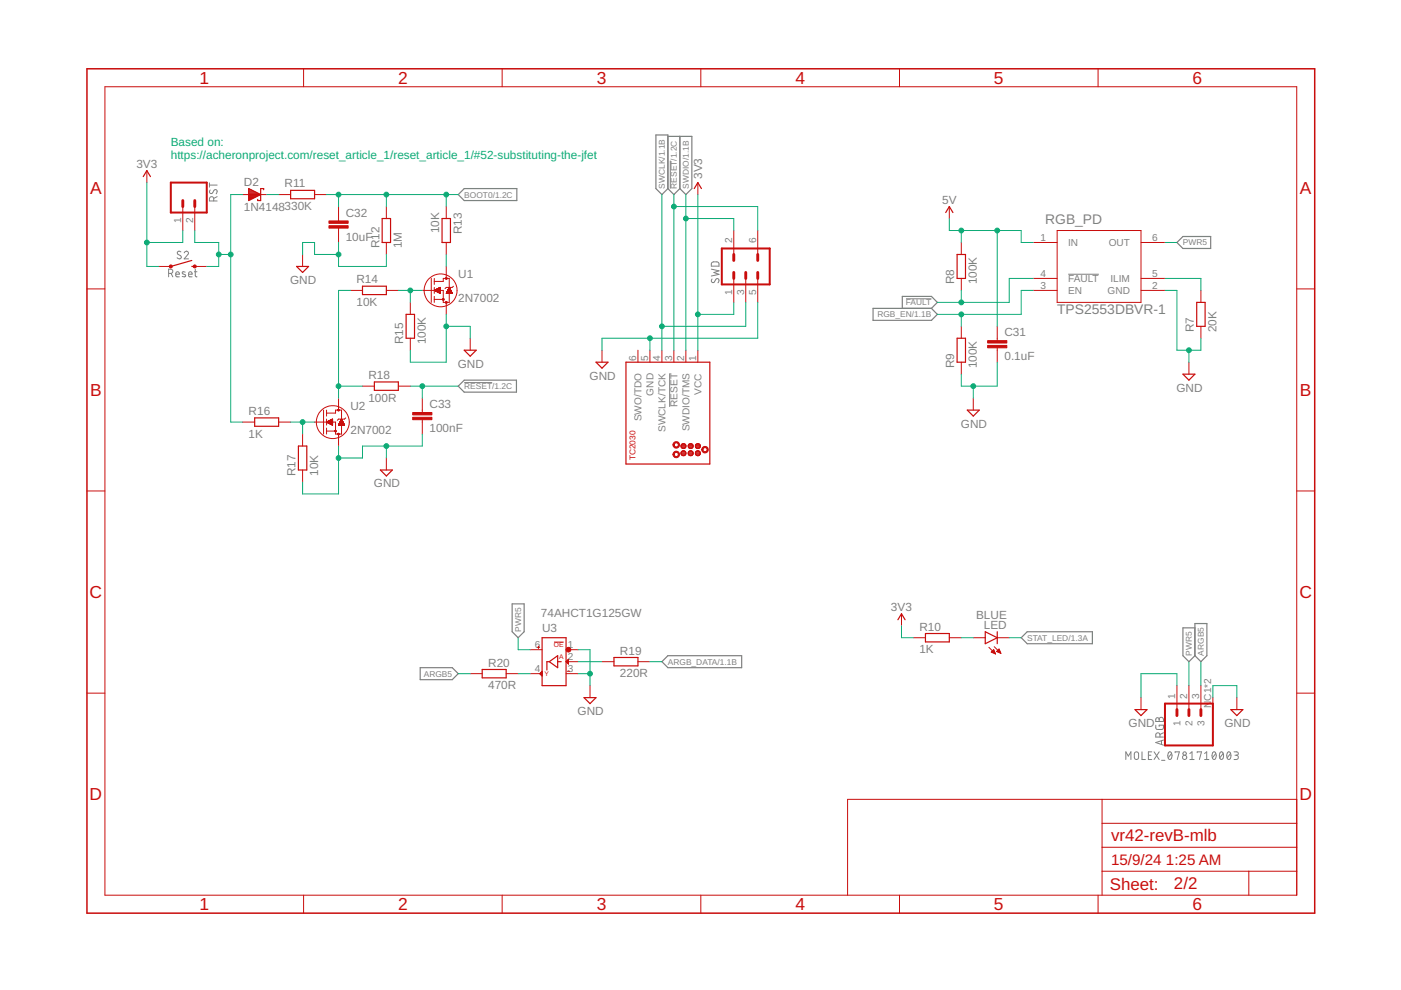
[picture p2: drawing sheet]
<svg xmlns="http://www.w3.org/2000/svg" width="297mm" height="210mm" viewBox="0 0 297 210" stroke-linecap="round" stroke-linejoin="round" font-family="sans-serif">
<g fill="none" stroke="#808080" stroke-width=".21">
<path d="M44.4 38.8v.9M44.4 39.2h1.6M142.1 34.1v5.9M35.8 58h.4a.46 .46 0 0 0 .4-.5 .46 .46 0 0 0-.4-.4h-.4v1.6M36.3 58l.3 .7M37.3 58.1h.7a.38 .38 0 0 0-.3-.5 .38 .38 0 0 0-.4 .4l.1 .6 .6 .1M38.4 53.4l-.2-.1a.38 .38 0 0 0-.6 .1 .38 .38 0 0 0 .2 .5l.5 .3a.44 .44 0 0 1-.1 .7 .44 .44 0 0 1-.7-.2M39.1 53.6a.44 .44 0 0 1 .6-.3 .44 .44 0 0 1 .1 .7l-.7 .9h.9M39.3 57.7l-.6-.1-.1 .3 .7 .4v.3l-.2 .1-.5-.1M40 58.1h.7a.38 .38 0 0 0-.2-.5 .38 .38 0 0 0-.5 .4l.1 .6 .6 .1M41.2 57.6h.6M41.4 57.1v1.4l.4 .2"/>
<path d="M44.6 40.3a.41 .41 0 0 0-.2 .6 .41 .41 0 0 0 .6 .1l.4-.6a.41 .41 0 0 1 .6-.1 .41 .41 0 0 1-.1 .6l-.1 .2M45.3 42.6v-.5a.46 .46 0 0 0-.4-.4 .46 .46 0 0 0-.5 .4v.5h1.6M46 41.7l-.7 .4M150.8 57.1l1.6 .3-1 .4 1 .4-1.6 .3M151 59.2a.41 .41 0 0 0-.2 .5 .41 .41 0 0 0 .6 .1l.4-.6a.38 .38 0 0 1 .5-.1 .38 .38 0 0 1 .1 .5l-.2 .4M151 55.6h1.2l.2 .2v.6h-1.6zM226.5 58.1h6.5M142 79.1v7.2M192.1 63.4h5.4M98.4 81.1h6M240.6 159.5l.4-.1 .3 .1 .1 1.1a.46 .46 0 0 1-.4 .4 .46 .46 0 0 1-.5-.4zM242.1 159.4v1.6h.7"/>
<path d="M244.2 159.4h-.7v1.6h.7M244.7 159.4l1.1 1.6M245 153.8l.1 .6 .2 .2h1.3l.1-.8h-.9v.2M245.2 152.3l.3-.1 .3 .3a.46 .46 0 0 1 .4-.4 .46 .46 0 0 1 .5 .4v.5h-1.7zM245.8 159.4l-1.1 1.6M245.8 152.5v.5M245.9 156.3v-.5a.44 .44 0 0 0-.4-.4 .44 .44 0 0 0-.5 .4v.5h1.7M246.3 157v.8M246.7 156.9l-1.7 .5 1.7 .6M246.7 155.4l-.8 .3M247.8 159.5l.1-.1a.8 .8 0 0 1 .7 .6 .8 .8 0 0 1-.3 .8l-.3 .2a1.04 1.04 0 0 1-.2-1.5zM248.4 159.8l-.7 .9"/>
<path d="M249.2 159.6v-.2h.8l-.4 1.6M252.3 159.8l.4-.4v1.6M253.8 159.6v-.2h.9l-.4 1.6M255.4 159.8l.4-.4v1.6M257.2 159.5l.1-.1a.8 .8 0 0 1 .6 .6 .8 .8 0 0 1-.2 .8l-.3 .2a1.04 1.04 0 0 1-.2-1.5zM257.8 159.8l-.8 .9M258.7 159.5l.3-.1a.97 .97 0 0 1 0 1.6 1 1 0 0 1-.3-1.5zM259.3 159.8l-.7 .9M260.3 159.5l.2-.1a.97 .97 0 0 1 0 1.6 1.02 1.02 0 0 1-.2-1.5zM260.9 159.8l-.7 .9M261.6 159.4h.6a.36 .36 0 0 1 .4 .4 .36 .36 0 0 1-.4 .3h-.4M238.7 161v-1.6l.5 .9 .6-.9v1.6"/>
<path d="M243.5 160.1h.5M246.3 161.2h.7M252.3 161h.9M255.4 161h.9M262.1 160.1a.46 .46 0 0 1 .5 .5 .46 .46 0 0 1-.5 .4h-.5"/>
<circle cx="251.2" cy="159.8" r=".36"/>
<circle cx="251.2" cy="160.6" r=".45"/>
</g>
<g fill="none" stroke="#808080" stroke-width=".25">
<path d="M139.1 28.6h2.5v11.4l-1.3 1.3-1.2-1.3zM141.6 40l1.3 1.3 1.2-1.3M141.6 28.9h5.1v11.1l-1.3 1.3-1.3-1.3M144.1 28.9v11.1M97.2 41.3l1.2-1.3h11.2v2.5h-11.2zM249.5 51.4l1.3-1.3h5.9v2.6h-5.9zM185.1 65.4h12.4l1.2 1.3-1.2 1.2h-12.4zM191.3 65.4v-2.6h6.2l1.2 1.3-1.2 1.3M97.2 81.9l1.2-1.3h11.1v2.5h-11.1zM108.6 128h2.5v5.9l-1.2 1.3-1.3-1.3zM216.5 135.2l1.3-1.3h13.8v2.6h-13.8zM253.3 133.1h-2.5v5.9l1.3 1.3 1.2-1.3"/>
<path d="M253.3 132.2h2.6v6.8l-1.3 1.3-1.3-1.3zM89.1 141.6h6.8l1.3 1.2-1.3 1.3h-6.8zM140.3 140.3l1.3-1.3h15.6v2.6h-15.6z"/>
</g>
<g fill="none" stroke="#c90d0c" stroke-width=".21">
<path d="M22.2 18.4h252.7v171.4h-252.7zM64.4 14.6v3.8M106.5 14.6v3.8M148.6 14.6v3.8M190.7 14.6v3.8M232.8 14.6v3.8M31.1 36.2v2.5M148 38.7v2.6M33.7 56.5h2.5M38.8 43.8v5.1M41.3 56.5h2.5M41.3 43.8v5.1"/>
<path d="M51.5 41.3h5M59.1 41.3h2.5M64.2 54v2.5M66.7 41.3h2.5M71.8 43.8v3M71.8 48.4v3M81.9 43.8v2.5M81.9 51.4v2.6M91.4 59v5.1M92.1 59.7h1.9v-.7h1.2v1.9M92.1 59v1.3M94.6 43.8v2.5"/>
<path d="M94.6 51.4v2.6M94.6 56.5v2.5M155.6 48.9v5.1M155.6 59v5.1M158.1 59v5.1M160.7 48.9v5.1M160.7 59v5.1M201.3 43.8v2.5M203.8 51.4v2.6M203.8 59v2.6M219.1 51.4h5M219.1 59h5"/>
<path d="M224.1 48.9h17.8v15.2h-17.8zM241.9 51.4h5.1M241.9 59h5.1M18.4 61.3h3.8M74.3 61.6h2.6M81.9 61.6h2.6M87 64.1v2.6M87 71.7v2.6M89.5 61.6h4.5v2.5h1.2v-1.9M92.1 60.9v1.3M92.1 62.8v1.3M92.1 63.5h1.9"/>
<path d="M92.1 61.6h1.2M92.2 61.5h1.1M92.2 61.6h1.1M92.3 61.7h1M92.3 61.4h1M92.4 61.4h.9M92.4 61.7h.9M92.5 61.8h.8M92.5 61.3h.8M92.6 61.3h.7M92.6 61.8h.7M92.7 61.9h.6"/>
<path d="M92.7 61.2h.6M92.8 61.2h.5M92.9 62h.4M92.9 61.1h.4M93 61.1h.3M93.1 62.1h.2M93.2 62.1h.1M93.2 61h.1M93.3 62.2h.1M93.3 60.9l-1.2 .7 1.2 .6M93.3 60.9v1.3M93.3 60.9l.1 .1"/>
<path d="M94.6 64.1v2.6M94.6 62.2h1.3M94.6 62.1h1.3M94.7 62.1h1.1M94.7 62h1.1M94.8 61.9h1M94.8 61.9h.9M94.8 61.8h.9M94.9 61.7h.8M94.9 61.6l.7 .1M94.9 61.6h.7M95 61.5h.6"/>
<path d="M95 61.5h.5M95 61.4h.5M95.1 61.3h.4M95.1 61.3h.3M95.1 61.2h.3M95.1 61.1h.3M95.2 61.1h.1M95.2 61h.1M95.2 60.9l.7 1.3h-1.3zM95.2 60.9l.1 .1M96.1 60.7l-.2 .2h-1.3l-.2 .3M99.7 71.7v2.6"/>
<path d="M127.6 74.3v2.5M135.3 74.3v2.5M137.8 74.3v2.5M140.3 74.3v2.5M142.9 74.3v2.5M145.4 74.3v2.5M148 74.3v2.5M203.8 69.2v2.5M203.8 76.8v2.5M211.4 69.2v3M211.4 73.7v3.1M219.1 61.6h5"/>
<path d="M241.9 61.6h5.1M252.1 76.8v2.5M254.6 61.6v2.5M254.6 69.2v2.5M274.9 61.3h3.8M51.5 89.5h2.5M59.1 89.5h2.5M64.2 92v2.6M64.2 99.7v2.5M66.7 89.5h4.4v2.5h1.3v-1.9M68.6 87v5M69.2 87v1.2"/>
<path d="M69.2 88.9v1.2M69.2 90.8v1.2M69.2 91.4h1.9M69.2 87.6h1.9v-.6h1.3v1.9M69.2 89.5l1.3-.6v1.2zM69.3 89.5h1.2M69.3 89.6h1.2M69.4 89.4h1.1M69.4 89.6h1.1M69.6 89.7h.9M69.6 89.3h.9M69.7 89.3h.8"/>
<path d="M69.7 89.7h.8M69.8 89.8h.7M69.8 89.2h.7M69.9 89.2h.6M69.9 89.8h.6M70 89.9h.5M70 89.1h.5M70.1 89.1h.4M70.1 89.9h.4M70.2 90h.3M70.2 89h.3M70.3 89h.2"/>
<path d="M70.3 90h.2M70.4 90.1h.1M70.4 88.9h.1M70.5 90.1h.1M71.8 84.4v2.6M71.8 92v2.6M71.8 90.1h1.2M71.8 90h1.2M71.9 89.9h1M71.9 89.8h1M72 89.7h.9M72 89.7h.8"/>
<path d="M72 89.6h.8M72.1 89.5h.6M72.1 89.4h.6M72.2 89.3h.4M72.2 89.2h.4M72.3 89.1h.2M72.3 89h.2M72.3 88.9h.2M72.4 88.9h.1M72.4 88.9l.6 1.2h-1.2zM73.3 88.6l-.3 .3h-1.2l-.3 .2M76.9 81.9h2.5"/>
<path d="M81.9 97.1v2.6M84.5 81.9h2.5M89.5 84.4v3.1M89.5 89v3M206.4 84.4v2.6M18.4 104.1h3.8M274.9 104.1h3.8M112.4 137.8h2.5M113.9 137.2h.5M114.2 137v.5M117.5 136.1h2M120 137.8h2.6"/>
<path d="M120.3 140h.2M120.4 139.9h.1M120.5 139.8h.1M191.1 130.1v2.6M193.7 135.2h2.5M201.3 135.2h2.5M206.4 135.2h2.5M209.7 137.2l1.4 1.4M210.2 138.3l.9 .3M210.2 138.3h.7M210.3 138.1h.5M210.4 138h.4"/>
<path d="M210.4 138.4h.5M210.5 137.9h.2M210.7 137.8h.1M210.7 137.8l-.5 .5M210.7 137.8l.4 .8M210.7 138.5h.3M210.8 137.1l1.4 1.4M211 138.6h.1M211.3 138.1l.9 .4M211.3 138.1l.5-.5 .4 .9M211.3 138.1h.7M211.4 135.2h2.6"/>
<path d="M211.4 138h.6M211.6 137.9h.3M211.6 138.3h.5M211.7 137.8h.2M211.8 137.6h.1M211.9 138.4h.3M212.2 138.5h.1M18.4 147h3.8M99.7 142.8h2.5M107.3 142.8h2.6M112.4 142.8h2.5M114.5 142.8h.4"/>
<path d="M114.6 143h.3M114.6 142.7h.3M114.7 143h.2M114.7 142.6h.2M114.7 143.2h.2M114.8 142.5h.1M114.9 143.2h.1M114.9 142.4h.1M114.9 142.3v1l-.5-.5zM120 140.3h2.6M120 142.8h2.6M120 140.3l.5-.5v1"/>
<path d="M120 140.3l.5 .5M120.1 140.2h.4M120.1 140.4h.4M120.2 140.5h.3M120.2 140.1h.3M120.3 142.3h.5M120.3 140.6h.2M120.4 140.7h.1M120.5 140.8h.1M125.1 145.4v2.5M127.6 140.3h2.6M135.3 140.3h2.5"/>
<path d="M241.9 147.9v2.6M249.5 145.4v5.1M252.1 145.4v5.1M254.6 145.4v5.1M257.2 147.9v2.6M262.2 147.9v2.6M274.9 147h3.8M233.7 169.5v20.3M233.7 179.6h41.2M233.7 174.6h41.2M274.9 169.5h-95.2v20.3M64.4 189.8v3.8"/>
<path d="M106.5 189.8v3.8M148.6 189.8v3.8M190.7 189.8v3.8M232.8 189.8v3.8M233.7 184.7h41.2M264.8 184.7v5.1"/>
<circle cx="93.4" cy="61.6" r="3.5"/>
<circle cx="70.6" cy="89.5" r="3.5"/>
</g>
<path d="M18.4 14.6h260.3v179h-260.3z" fill="none" stroke="#c90d0c" stroke-width=".32"/>
<path d="M36.2 38.7h7.6v6.4h-7.6zM153 52.7h10.2v7.6h-10.2zM247 149.2h10.2v8.9h-10.2z" fill="none" stroke="#c90d0c" stroke-width=".42"/>
<path d="M38.8 42.5v1.3M41.3 42.5v1.3M155.6 54v1.2M155.6 57.8v1.2M158.1 57.8v1.2M160.7 54v1.2M160.7 57.8v1.2M249.5 150.5v1.2M252.1 150.5v1.2M254.6 150.5v1.2" fill="none" stroke="#c90d0c" stroke-width=".61"/>
<g fill="none" stroke="#c90d0c" stroke-width=".25">
<path d="M30.4 37.4l.7-1.2 .8 1.2M52.7 40l2.6 1.3-2.6 1.2zM147.2 40l.8-1.3 .7 1.3M40.7 56.5h.6M40.7 55.2l-4.5 1.3M52.7 42.3h.4M52.7 42.1h.9M52.7 41.9h1.3M52.7 41.6h1.8M52.7 41.4h2.2M52.7 41.2h2.4M52.7 41h2"/>
<path d="M52.7 40.7h1.6M52.7 40.5h1.1M52.7 40.3h.7M52.7 40.1h.2M55.9 40.2v-.2h-.6v2.5h-.7v-.2M61.6 40.4h5.1v1.7h-5.1zM62.9 56.5h2.5l-1.2 1.3zM81 46.3h1.8v5.1h-1.8zM93.7 46.3h1.8v5.1h-1.8zM200.5 45.1l.8-1.3 .7 1.3M202.9 54h1.8v5h-1.8zM76.9 60.7h5v1.8h-5z"/>
<path d="M86.1 66.7h1.8v5h-1.8zM98.4 74.3h2.6l-1.3 1.2zM126.4 76.8h2.5l-1.3 1.3zM132.7 76.8h17.8v21.6h-17.8zM202.9 71.7h1.8v5.1h-1.8zM250.8 79.3h2.5l-1.2 1.3zM253.7 64.1h1.8v5.1h-1.8zM54 88.6h5.1v1.8h-5.1zM63.3 94.6h1.7v5.1h-1.7zM79.4 81h5.1v1.8h-5.1zM80.6 99.7h2.6l-1.3 1.2zM144.4 96.1h1"/>
<path d="M144.4 94.5h1M144.4 96.1a.51 .51 0 0 1 .5-.5 .51 .51 0 0 1 .5 .5M144.4 96.1v.2M144.4 94.7a.5 .5 0 0 0 .5 .4 .5 .5 0 0 0 .5-.4M144.4 94.7h1M144.4 96.3h1M144.4 96.3l.2 .2M144.5 95.8h.9M144.5 94.3h.8M144.6 95h.6M144.6 96.5h.6M144.7 95.6h.4"/>
<path d="M144.9 94.1h.1M144.9 94.1l.4 .2 .1 .4M144.9 94.1l-.4 .2-.1 .4M145.4 96.3l-.4 .3-.4-.1M145.4 96.1v.2M145.9 96.1h1M145.9 96.1a.51 .51 0 0 1 .5-.5 .51 .51 0 0 1 .5 .5M145.9 94.5h1M145.9 96.1l.1 .2M145.9 94.7a.5 .5 0 0 0 .5 .4 .5 .5 0 0 0 .5-.4M145.9 94.7h1M146 96.3h.9"/>
<path d="M146 96.3l.1 .2M146 95.8h.9M146 94.3h.9M146.1 95h.7M146.1 96.5h.6M146.3 95.6h.3M146.4 94.1h.1M146.4 94.1l.4 .2 .1 .4M146.4 94.1l-.4 .2-.1 .4M146.9 96.3l-.4 .3-.4-.1M146.9 96.1v.2M147.4 96.1a.51 .51 0 0 1 .6-.5 .51 .51 0 0 1 .5 .5"/>
<path d="M147.4 96.1l.1 .2M147.4 96.1h1.1M147.4 94.5h1.1M147.5 94.7a.5 .5 0 0 0 .5 .4 .5 .5 0 0 0 .4-.4M147.5 94.7h.9M147.5 96.3l.3 .3 .5-.1M147.5 96.3h.9M147.5 95.8h.9M147.5 94.3h.9M147.6 95h.7M147.7 96.5h.6M147.8 95.6h.3"/>
<path d="M147.9 94.1h.1M148 94.1l.4 .2v.4M148 94.1l-.4 .2-.1 .4M148.4 96.3l-.1 .2M148.5 96.1l-.1 .2M205.1 87h2.5l-1.2 1.2zM114.9 135.2h5.1v10.2h-5.1zM130.2 139.4h5.1v1.8h-5.1zM190.4 131.4l.7-1.3 .8 1.3M196.2 134.3h5.1v1.8h-5.1zM208.9 133.9l2.5 1.3-2.5 1.3zM211.4 133.9v2.6"/>
<path d="M102.2 141.9h5.1v1.8h-5.1zM116.5 140.3l1.7-1.3v2.6zM116.5 140.3h-.5v1.8M118.2 140.3h.8M123.8 147.9h2.6l-1.3 1.3zM240.6 150.5h2.6l-1.3 1.2zM261 150.5h2.5l-1.3 1.2z"/>
</g>
<g fill="#c90d0c" stroke="#c90d0c" stroke-width=".21">
<path d="M209.4 73.2h4.1v.5h-4.1z"/>
<path d="M209.4 72.2h4.1v.5h-4.1z"/>
<path d="M69.7 47.9h4.1v.5h-4.1z"/>
<path d="M69.7 46.8h4.1v.5h-4.1z"/>
<path d="M87.5 88.5h4.1v.5h-4.1z"/>
<path d="M87.5 87.5h4.1v.5h-4.1z"/>
</g>
<g fill="#c90d0c" stroke="#c90d0c" stroke-width=".21">
<path d="M149 94.9a.69 .69 0 0 1 1.1 .1 .69 .69 0 0 1-.4 1 .69 .69 0 0 1-.9-.7h.2a.44 .44 0 0 1 .7-.3 .44 .44 0 0 1 .1 .7 .44 .44 0 0 1-.7-.2l-.1-.2h-.2z" fill-rule="evenodd"/>
<path d="M142.9 93.9a.69 .69 0 0 1 1.1 .1 .69 .69 0 0 1-.4 1 .69 .69 0 0 1-.9-.7h.2a.44 .44 0 0 1 .6-.4 .44 .44 0 0 1 .2 .7 .44 .44 0 0 1-.7-.1l-.1-.2h-.2z" fill-rule="evenodd"/>
<path d="M142.9 95.9a.69 .69 0 0 1 1.1 .1 .69 .69 0 0 1-.4 1 .69 .69 0 0 1-.9-.6h.2a.44 .44 0 0 1 .6-.5 .44 .44 0 0 1 .2 .7 .44 .44 0 0 1-.7-.1l-.1-.1h-.2z" fill-rule="evenodd"/>
<circle cx="36.2" cy="56.5" r=".33"/>
<circle cx="41.3" cy="56.5" r=".33"/>
<circle cx="120.5" cy="137.7" r=".5"/>
</g>
<path d="M94.6 59h.1M94 63.5h.1M94.6 64.1h.1M71.1 91.4h.1M71.7 87h.1M71.7 92h.1" fill="none" stroke="#c90d0c" stroke-width=".51"/>
<g fill="none" stroke="#0dab76" stroke-width=".21">
<path d="M31.1 38.7v17.8h2.6M38.8 48.9v2.5h-7.7M41.3 48.9v2.5h5.1v5.1h-2.6M46.4 54h2.5M51.5 41.3h-2.6v48.2h2.6M56.5 41.3h2.6M64.2 54v-2.6h2.5v2.6h5.1M69.2 41.3h28M71.8 41.3v2.5M71.8 51.4v5.1h10.1v-2.5M81.9 41.3v2.5M94.6 41.3v2.5"/>
<path d="M94.6 54v2.5M140.3 41.3v33M142.9 43.8h17.8v5.1M142.9 41.3v33M145.4 46.3h10.2v2.6M145.4 41.3v33M148 41.3v33M201.3 46.3v2.6h15.2v2.5h2.6M203.8 48.9v2.5M211.4 48.9v20.3M219.1 59h-5.1v5.1h-15.3M247 59h7.6v2.6"/>
<path d="M247 51.4h2.5M74.3 61.6h-2.5v22.8M84.5 61.6h5M87 61.6v2.5M94.6 66.7v10.1h-7.6v-2.5M94.6 69.2h5.1v2.5M137.8 71.7v2.6M155.6 64.1v2.6h-7.6M158.1 64.1v5.1h-17.8M160.7 64.1v7.6h-33.1v2.6M203.8 61.6v2.5M203.8 66.7v2.5"/>
<path d="M211.4 76.8v5.1h-7.6v-2.6M219.1 61.6h-2.6v5.1h-17.8M247 61.6h2.5v12.7h5.1v-2.6M252.1 74.3v2.5M61.6 89.5h5.1M64.2 89.5v2.5M71.8 81.9h5.1M71.8 94.6v10.1h-7.6v-2.5M81.9 94.6v2.5M87 81.9h10.2M89.5 92v2.6h-12.6v2.5h-5.1M89.5 81.9v2.5"/>
<path d="M206.4 81.9v2.5M109.9 135.2v2.6h2.5M122.6 137.8h2.5v7.6M191.1 132.7v2.5h2.6M203.8 135.2h2.6M214 135.2h2.5M97.2 142.8h2.5M109.9 142.8h2.5M122.6 142.8h2.5M122.6 140.3h5M137.8 140.3h2.5M249.5 145.4v-2.6h-7.6v5.1"/>
<path d="M252.1 140.3v5.1M254.6 140.3v5.1M257.2 147.9v-2.5h5v2.5"/>
</g>
<g fill="#0dab76" stroke="#0dab76" stroke-width=".21">
<circle cx="206.4" cy="81.9" r=".51"/>
<circle cx="252.1" cy="74.3" r=".51"/>
<circle cx="94.6" cy="69.2" r=".51"/>
<circle cx="71.8" cy="97.1" r=".51"/>
<circle cx="81.9" cy="94.6" r=".51"/>
<circle cx="71.8" cy="54" r=".51"/>
<circle cx="125.1" cy="142.8" r=".51"/>
<circle cx="137.8" cy="71.7" r=".51"/>
<circle cx="31.1" cy="51.4" r=".51"/>
<circle cx="148" cy="66.7" r=".51"/>
<circle cx="211.4" cy="48.9" r=".51"/>
<circle cx="203.8" cy="48.9" r=".51"/>
<circle cx="203.8" cy="64.1" r=".51"/>
<circle cx="203.8" cy="66.7" r=".51"/>
<circle cx="94.6" cy="41.3" r=".51"/>
<circle cx="81.9" cy="41.3" r=".51"/>
<circle cx="71.8" cy="41.3" r=".51"/>
<circle cx="87" cy="61.6" r=".51"/>
<circle cx="71.8" cy="81.9" r=".51"/>
<circle cx="89.5" cy="81.9" r=".51"/>
<circle cx="142.9" cy="43.8" r=".51"/>
<circle cx="64.2" cy="89.5" r=".51"/>
<circle cx="46.4" cy="54" r=".51"/>
<circle cx="48.9" cy="54" r=".51"/>
<circle cx="140.3" cy="69.2" r=".51"/>
<circle cx="145.4" cy="46.3" r=".51"/>
</g>
<g font-size="3.7" fill="#c90d0c">
<text x="42.3" y="17.8">1</text>
<text x="84.4" y="17.8">2</text>
<text x="126.5" y="17.8">3</text>
<text x="168.6" y="17.8">4</text>
<text x="210.7" y="17.8">5</text>
<text x="252.9" y="17.8">6</text>
<text x="19.1" y="41.1">A</text>
<text x="275.6" y="41.1">A</text>
<text x="19.1" y="84">B</text>
<text x="275.6" y="84">B</text>
<text x="19" y="126.8">C</text>
<text x="275.5" y="126.8">C</text>
<text x="19" y="169.7">D</text>
<text x="275.5" y="169.7">D</text>
<text x="42.3" y="193">1</text>
<text x="84.4" y="193">2</text>
<text x="126.5" y="193">3</text>
<text x="168.6" y="193">4</text>
<text x="210.7" y="193">5</text>
<text x="252.9" y="193">6</text>
</g>
<g font-size="3.6" fill="#c90d0c">
<text x="235.6" y="178.4">vr42-revB-mlb</text>
<text x="235.3" y="188.7">Sheet:</text>
<text x="248.9" y="188.5">2/2</text>
</g>
<g font-size="3.2" fill="#c90d0c">
<text x="235.6" y="183.5">15/9/24</text>
<text x="247.2" y="183.5">1:25 AM</text>
</g>
<g font-size="2.9" fill="#808080">
<text x="221.6" y="47.6">RGB_PD</text>
<text x="224.1" y="66.6">TPS2553DBVR-1</text>
</g>
<g font-size="2.5" fill="#808080">
<text x="28.9" y="35.7">3V3</text>
<text x="51.7" y="39.3">D2</text>
<text x="60.3" y="39.8">R11</text>
<text x="148.8" y="37.9" transform="rotate(-90 148.8 37.9)">3V3</text>
<text x="51.7" y="44.7">1N4148330K</text>
<text x="73.3" y="45.9">C32</text>
<text x="199.8" y="43.3">5V</text>
<text x="73.3" y="51">10uF</text>
<text x="80.4" y="52.7" transform="rotate(-90 80.4 52.7)">R12</text>
<text x="85.2" y="52.7" transform="rotate(-90 85.2 52.7)">1M</text>
<text x="93.1" y="49.5" transform="rotate(-90 93.1 49.5)">10K</text>
<text x="97.9" y="49.6" transform="rotate(-90 97.9 49.6)">R13</text>
<text x="97.2" y="59">U1</text>
<text x="61.5" y="60.2">GND</text>
<text x="75.6" y="64.9">10K</text>
<text x="75.6" y="60.1">R14</text>
<text x="97.2" y="64.1">2N7002</text>
<text x="202.3" y="60.3" transform="rotate(-90 202.3 60.3)">R8</text>
<text x="207.1" y="60.3" transform="rotate(-90 207.1 60.3)">100K</text>
<text x="213" y="71.3">C31</text>
<text x="253.1" y="70.5" transform="rotate(-90 253.1 70.5)">R7</text>
<text x="257.9" y="70.5" transform="rotate(-90 257.9 70.5)">20K</text>
<text x="85.5" y="73" transform="rotate(-90 85.5 73)">R15</text>
<text x="90.3" y="73" transform="rotate(-90 90.3 73)">100K</text>
<text x="97.1" y="77.9">GND</text>
<text x="213" y="76.4">0.1uF</text>
<text x="78.1" y="80.4">R18</text>
<text x="125" y="80.5">GND</text>
<text x="202.3" y="78.1" transform="rotate(-90 202.3 78.1)">R9</text>
<text x="207.1" y="78.1" transform="rotate(-90 207.1 78.1)">100K</text>
<text x="249.4" y="83">GND</text>
<text x="52.7" y="88">R16</text>
<text x="74.3" y="87">U2</text>
<text x="78.1" y="85.2">100R</text>
<text x="91.1" y="86.6">C33</text>
<text x="52.7" y="92.8">1K</text>
<text x="74.3" y="92">2N7002</text>
<text x="91.1" y="91.7">100nF</text>
<text x="203.7" y="90.6">GND</text>
<text x="62.6" y="100.9" transform="rotate(-90 62.6 100.9)">R17</text>
<text x="67.4" y="100.9" transform="rotate(-90 67.4 100.9)">10K</text>
<text x="79.3" y="103.3">GND</text>
<text x="114.7" y="130.9">74AHCT1G125GW</text>
<text x="188.9" y="129.6">3V3</text>
<text x="207" y="131.3">BLUE</text>
<text x="114.9" y="133.9">U3</text>
<text x="194.9" y="133.7">R10</text>
<text x="208.6" y="133.4">LED</text>
<text x="103.5" y="141.3">R20</text>
<text x="131.4" y="143.6">220R</text>
<text x="131.4" y="138.8">R19</text>
<text x="194.9" y="138.5">1K</text>
<text x="103.5" y="146.1">470R</text>
<text x="122.5" y="151.6">GND</text>
<text x="239.3" y="154.1">GND</text>
<text x="259.6" y="154.1">GND</text>
</g>
<g font-size="2.5" fill="#0dab76">
<text x="36.2" y="31">Based on:</text>
<text x="36.2" y="33.6">https://acheronproject.com/reset_article_1/reset_article_1/#52-substituting-the-jfet</text>
</g>
<g font-size="2.1" fill="#808080">
<text x="38.4" y="47.3" transform="rotate(-90 38.4 47.3)">1</text>
<text x="40.9" y="47.3" transform="rotate(-90 40.9 47.3)">2</text>
<text x="155.2" y="51.6" transform="rotate(-90 155.2 51.6)">2</text>
<text x="160.3" y="51.6" transform="rotate(-90 160.3 51.6)">6</text>
<text x="220.6" y="51.1">1</text>
<text x="226.5" y="52.2">IN</text>
<text x="235.1" y="52.2">OUT</text>
<text x="244.3" y="51.1">6</text>
<text x="220.6" y="58.7">4</text>
<text x="226.5" y="59.8">FAULT</text>
<text x="235.4" y="59.8">ILIM</text>
<text x="244.3" y="58.7">5</text>
<text x="155.2" y="62.5" transform="rotate(-90 155.2 62.5)">1</text>
<text x="157.8" y="62.5" transform="rotate(-90 157.8 62.5)">3</text>
<text x="160.3" y="62.5" transform="rotate(-90 160.3 62.5)">5</text>
<text x="220.6" y="61.2">3</text>
<text x="226.5" y="62.3">EN</text>
<text x="234.8" y="62.3">GND</text>
<text x="244.3" y="61.2">2</text>
<text x="134.9" y="76.4" transform="rotate(-90 134.9 76.4)">6</text>
<text x="137.4" y="76.4" transform="rotate(-90 137.4 76.4)">5</text>
<text x="140" y="76.4" transform="rotate(-90 140 76.4)">4</text>
<text x="142.5" y="76.4" transform="rotate(-90 142.5 76.4)">3</text>
<text x="145.1" y="76.4" transform="rotate(-90 145.1 76.4)">2</text>
<text x="147.6" y="76.4" transform="rotate(-90 147.6 76.4)">1</text>
<text x="138.6" y="83.9" transform="rotate(-90 138.6 83.9)">GND</text>
<text x="148.7" y="83.6" transform="rotate(-90 148.7 83.6)">VCC</text>
<text x="136" y="89.3" transform="rotate(-90 136 89.3)">SWO/TDO</text>
<text x="143.6" y="86.3" transform="rotate(-90 143.6 86.3)">RESET</text>
<text x="141.1" y="91.6" transform="rotate(-90 141.1 91.6)">SWCLK/TCK</text>
<text x="146.2" y="91.5" transform="rotate(-90 146.2 91.5)">SWDIO/TMS</text>
<text x="113.4" y="137.4">6</text>
<text x="120.4" y="137.4">1</text>
<text x="113.4" y="142.5">4</text>
<text x="120.4" y="142.5">3</text>
<text x="120.4" y="139.9">2</text>
<text x="249.2" y="148.1" transform="rotate(-90 249.2 148.1)">1</text>
<text x="251.7" y="148.1" transform="rotate(-90 251.7 148.1)">2</text>
<text x="254.3" y="148.1" transform="rotate(-90 254.3 148.1)">3</text>
<text x="256.8" y="148.5" transform="rotate(-90 256.8 148.5)">C1*2</text>
<text x="250.3" y="154" transform="rotate(-90 250.3 154)">1</text>
<text x="252.8" y="154" transform="rotate(-90 252.8 154)">2</text>
<text x="255.4" y="154" transform="rotate(-90 255.4 154)">3</text>
<text x="256.8" y="150.1" transform="rotate(-90 256.8 150.1)">N</text>
</g>
<g font-size="1.8" fill="#808080">
<text x="98.4" y="41.9">BOOT0/1.2C</text>
<text x="141" y="40" transform="rotate(-90 141 40)">SWCLK/1.1B</text>
<text x="143.5" y="40" transform="rotate(-90 143.5 40)">RESET/1.2C</text>
<text x="146" y="40" transform="rotate(-90 146 40)">SWDIO/1.1B</text>
<text x="250.8" y="52">PWR5</text>
<text x="192.1" y="64.7">FAULT</text>
<text x="186" y="67.3">RGB_EN/1.1B</text>
<text x="98.4" y="82.5">RESET/1.2C</text>
<text x="110.5" y="133.9" transform="rotate(-90 110.5 133.9)">PWR5</text>
<text x="217.8" y="135.8">STAT_LED/1.3A</text>
<text x="89.9" y="143.5">ARGB5</text>
<text x="141.6" y="140.9">ARGB_DATA/1.1B</text>
<text x="252.7" y="139" transform="rotate(-90 252.7 139)">PWR5</text>
<text x="255.2" y="139" transform="rotate(-90 255.2 139)">ARGB5</text>
</g>
<text font-size="1.8" fill="#c90d0c" x="134.7" y="97.6" transform="rotate(-90 134.7 97.6)">TC2030</text>
<g font-size="1.4" fill="#c90d0c">
<text x="117.5" y="137.2">OE</text>
<text x="115.4" y="143.3">Y</text>
<text x="118.6" y="139.8">A</text>
</g>
</svg>
